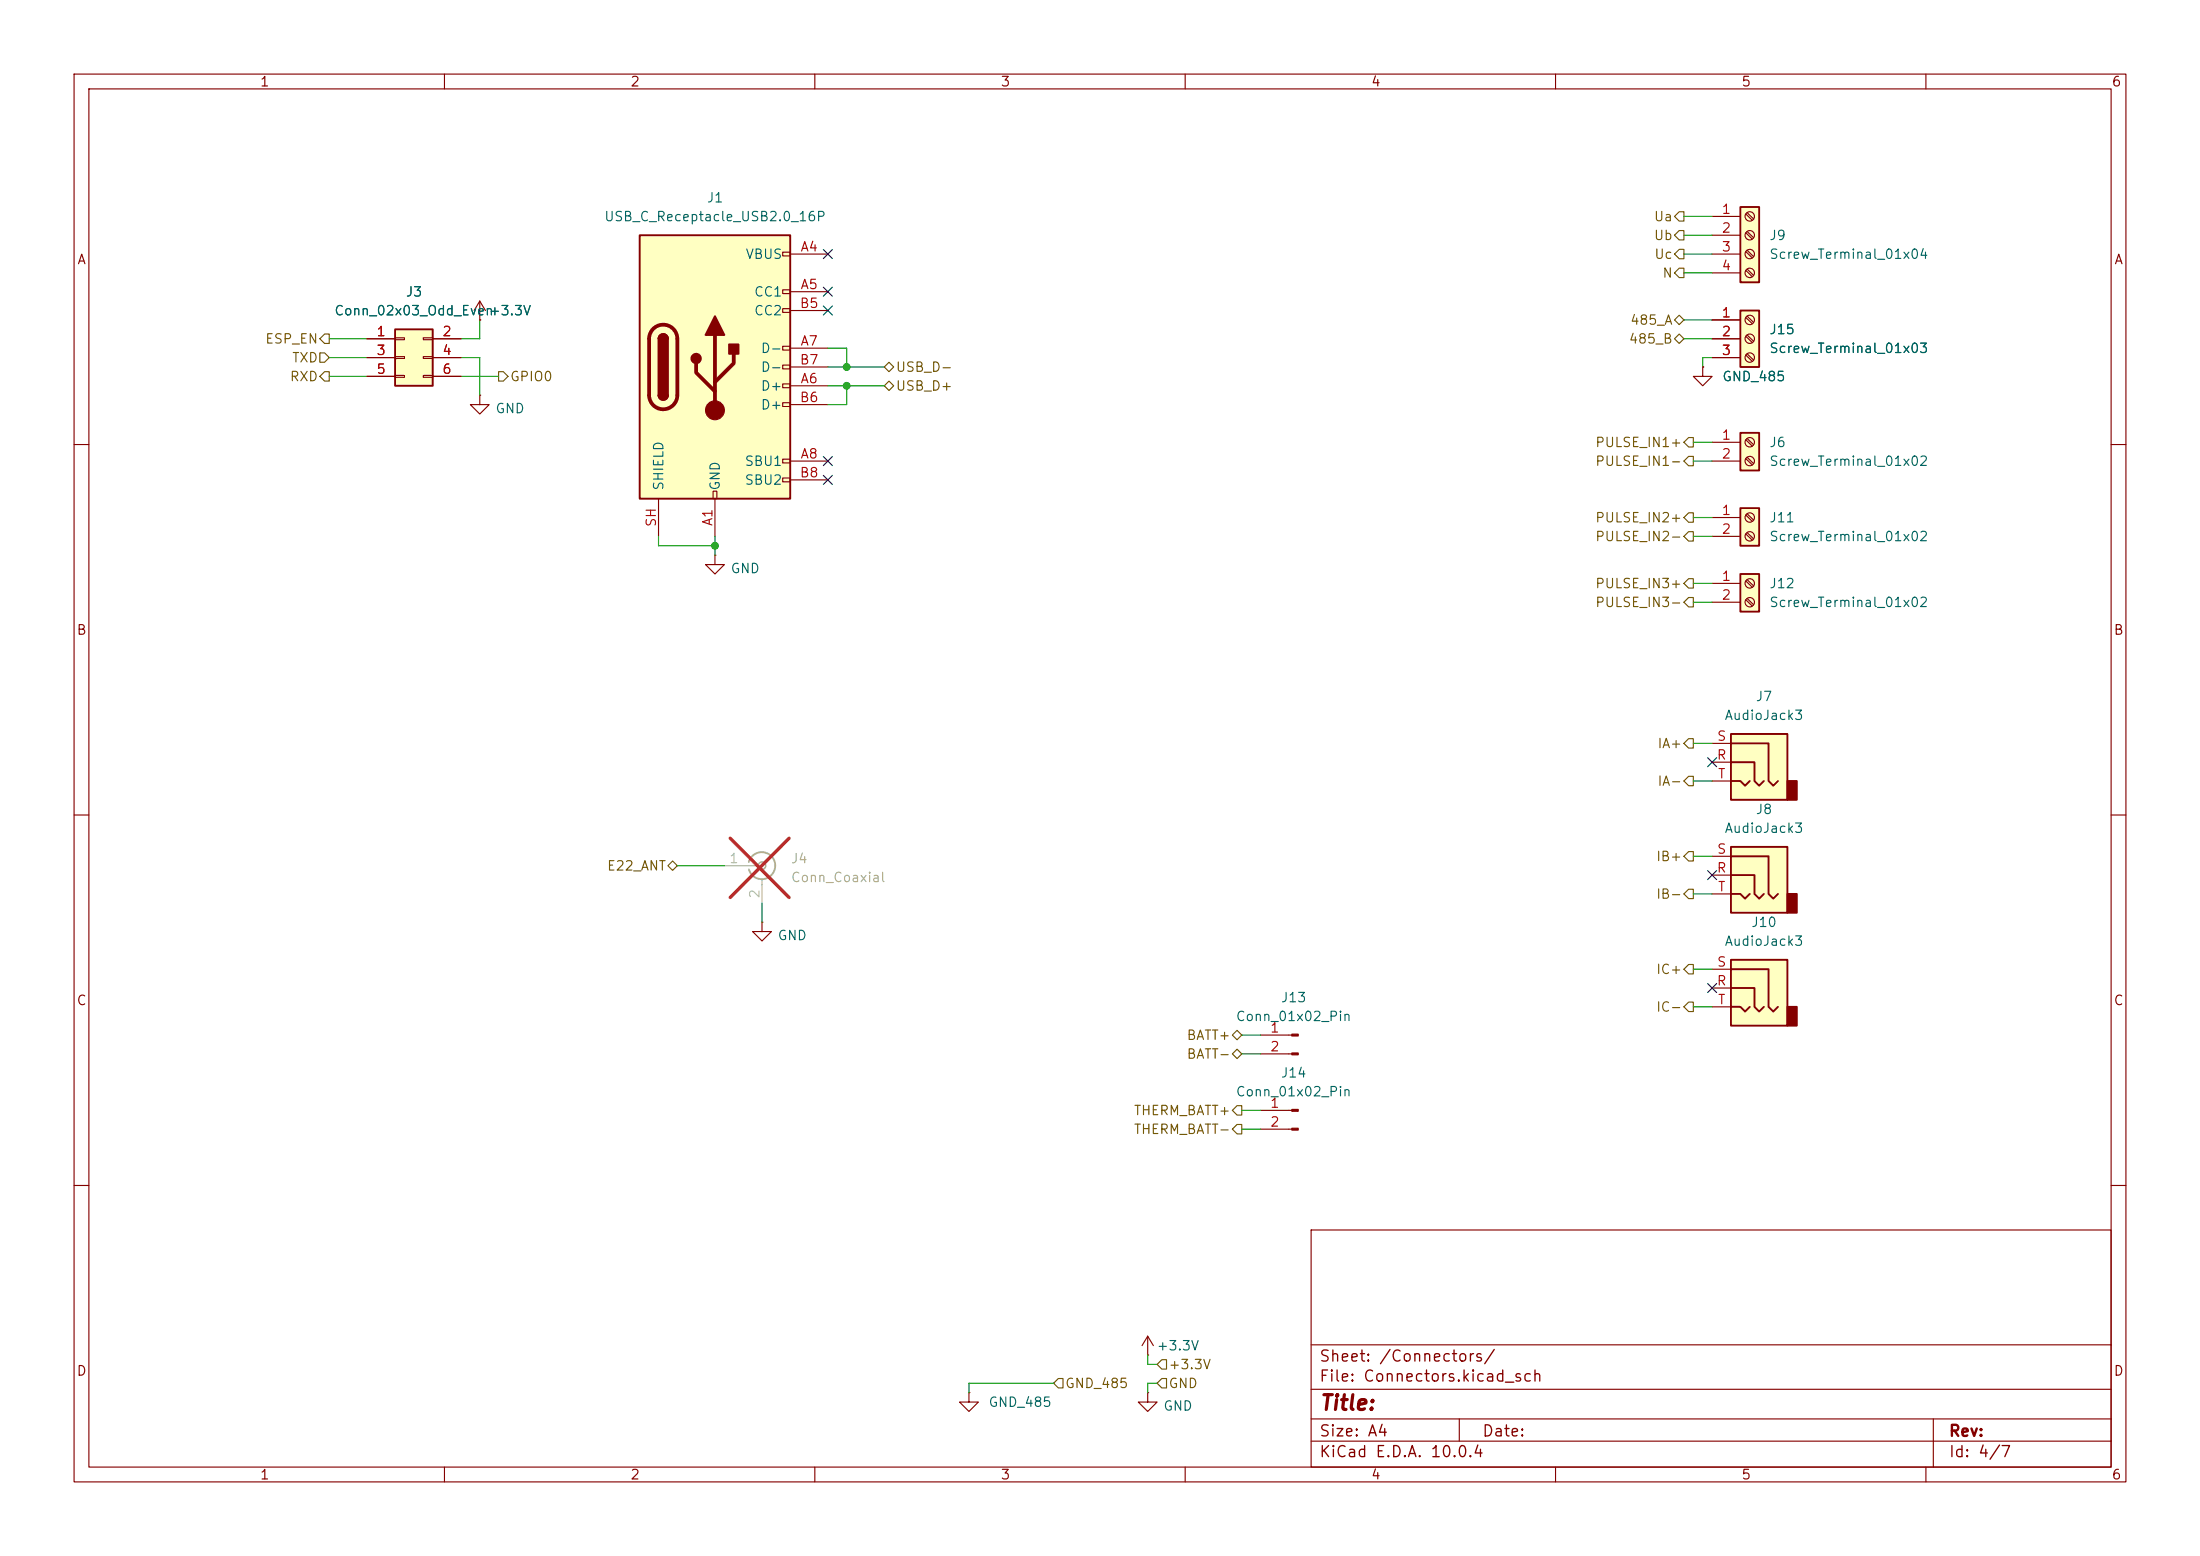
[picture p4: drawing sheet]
<svg xmlns="http://www.w3.org/2000/svg" width="297mm" height="210mm" viewBox="0 0 297 210" stroke-linecap="round" stroke-linejoin="round" font-family="sans-serif">
<g fill="none" stroke="#840000" stroke-width=".15">
<path d="M10 10h277v190h-277zM12 12h273v186h-273zM60 10v2M110 10v2M160 10v2M210 10v2M260 10v2M10 60h2M285 60h2M10 110h2M285 110h2M10 160h2"/>
<path d="M177 166h108v32h-108zM285 160h2M60 198v2M110 198v2M160 198v2M177 194.5h108M177 191.5h108M177 187.5h108M177 181.5h108M197 191.5v3M210 198v2M260 198v2"/>
<path d="M261 191.5v6.5"/>
</g>
<path d="M233.7 99.1h7.6v8.9h-7.6z" fill="#ffffc2"/>
<path d="M241.3 105.4h1.3v2.6h-1.3z" fill="#840000" stroke="#840000" stroke-width=".25"/>
<path d="M233.7 99.1h7.6v8.9h-7.6zM233.7 102.9h3.2v2.5l.6 .6 .6-.6M233.7 105.4h1.2l.7 .6 .6-.6M233.7 100.3h5.1v5.1l.6 .6 .6-.6" fill="none" stroke="#840000" stroke-width=".25"/>
<path d="M231.1 102.9h2.6M231.1 100.3h2.6M231.1 105.4h2.6M154.9 188v1.2h1.3l-1.3 1.3-1.2-1.3h1.2M154.9 188h.1M154.9 182.9h.1M154.9 180.3l-.7 1.3M154.9 180.3l.8 1.3M154.9 180.3v2.6" fill="none" stroke="#840000" stroke-width=".15"/>
<path d="M53.3 44.5h5.1v7.6h-5.1z" fill="#ffffc2"/>
<path d="M53.3 44.5h5.1v7.6h-5.1z" fill="none" stroke="#840000" stroke-width=".25"/>
<path d="M49.5 45.7h3.8M49.5 48.3h3.8M49.5 50.8h3.8M53.3 45.6h1.3v.2h-1.3zM53.3 48.1h1.3v.3h-1.3zM53.3 50.7h1.3v.2h-1.3zM57.1 45.6h1.3v.2h-1.3zM57.1 48.1h1.3v.3h-1.3zM57.1 50.7h1.3v.2h-1.3zM58.4 45.7h3.8M58.4 48.3h3.8M58.4 50.8h3.8" fill="none" stroke="#840000" stroke-width=".15"/>
<path d="M233.7 114.3h7.6v8.9h-7.6z" fill="#ffffc2"/>
<path d="M241.3 120.7h1.3v2.5h-1.3z" fill="#840000" stroke="#840000" stroke-width=".25"/>
<path d="M233.7 114.3h7.6v8.9h-7.6zM233.7 118.1h3.2v2.6l.6 .6 .6-.6M233.7 115.6h5.1v5.1l.6 .6 .6-.6M233.7 120.7h1.2l.7 .6 .6-.6" fill="none" stroke="#840000" stroke-width=".25"/>
<path d="M231.1 118.1h2.6M231.1 115.6h2.6M231.1 120.7h2.6" fill="none" stroke="#840000" stroke-width=".15"/>
<path d="M233.7 129.5h7.6v8.9h-7.6z" fill="#ffffc2"/>
<path d="M241.3 135.9h1.3v2.5h-1.3z" fill="#840000" stroke="#840000" stroke-width=".25"/>
<path d="M233.7 129.5h7.6v8.9h-7.6zM233.7 133.4h3.2v2.5l.6 .6 .6-.6M233.7 135.9h1.2l.7 .6 .6-.6M233.7 130.8h5.1v5.1l.6 .6 .6-.6" fill="none" stroke="#840000" stroke-width=".25"/>
<g fill="none" stroke="#840000" stroke-width=".15">
<path d="M64.8 53.3v1.3h1.2l-1.2 1.3-1.3-1.3h1.3M64.8 53.3h.1M64.8 43.2h.1M64.8 40.6l-.8 1.3M64.8 40.6l.7 1.3M64.8 40.6v2.6M229.9 49.5v1.3h1.2l-1.2 1.3-1.3-1.3h1.3M229.9 49.5h.1M96.5 74.9v1.3h1.3l-1.3 1.3-1.3-1.3h1.3M96.5 74.9h.1M102.9 124.5v1.2h1.2l-1.2 1.3-1.3-1.3h1.3M102.9 124.5h.1"/>
<path d="M170.2 139.7h4.2M231.1 133.4h2.6M231.1 130.8h2.6M231.1 135.9h2.6M170.2 149.9h4.2M170.2 152.4h4.2M170.2 142.2h4.2M130.8 188v1.2h1.3l-1.3 1.3-1.3-1.3h1.3M130.8 188h.1"/>
</g>
<g fill="#840000" stroke="#840000" stroke-width=".15">
<path d="M174.4 149.7h.9v.3h-.9z"/>
<path d="M174.4 152.3h.9v.2h-.9z"/>
<path d="M174.4 139.6h.9v.2h-.9z"/>
<path d="M174.4 142.1h.9v.3h-.9z"/>
</g>
<path d="M97.8 116.8h4.6M102.9 118.6v3.3" fill="none" stroke="#a1a1a1" stroke-width=".15"/>
<path d="M101.1 116.3a1.81 1.81 0 0 1 2.8-1 1.81 1.81 0 0 1 0 3 1.81 1.81 0 0 1-2.8-1" fill="none" stroke="#a1a1a1" stroke-width=".25"/>
<circle cx="102.9" cy="116.8" r=".51" fill="none" stroke="#a1a1a1" stroke-width=".2"/>
<path d="M98.6 113.1l7.9 8M106.5 113.1l-7.9 8" fill="none" stroke="#e12e31" stroke-width=".46"/>
<path d="M234.9 41.9h2.6v7.6h-2.6z" fill="#ffffc2"/>
<path d="M234.9 41.9h2.6v7.6h-2.6z" fill="none" stroke="#840000" stroke-width=".25"/>
<g fill="none" stroke="#840000" stroke-width=".15">
<path d="M231.1 43.2h3.8M231.1 45.7h3.8M231.1 48.3h3.8M235.7 42.8l.9 .9M235.7 45.4l.9 .8M235.7 47.9l.9 .9M235.9 42.7l.8 .8M235.9 45.2l.8 .9M235.9 47.8l.8 .8"/>
<circle cx="236.2" cy="48.3" r=".63"/>
<circle cx="236.2" cy="43.2" r=".63"/>
<circle cx="236.2" cy="45.7" r=".63"/>
</g>
<path d="M234.9 27.9h2.6v10.2h-2.6z" fill="#ffffc2"/>
<path d="M234.9 27.9h2.6v10.2h-2.6z" fill="none" stroke="#840000" stroke-width=".25"/>
<g fill="none" stroke="#840000" stroke-width=".15">
<path d="M231.1 29.2h3.8M231.1 31.8h3.8M231.1 34.3h3.8M231.1 36.8h3.8M235.7 28.9l.9 .8M235.7 31.4l.9 .9M235.7 34l.9 .8M235.7 36.5l.9 .8M235.9 28.7l.8 .8M235.9 31.2l.8 .9M235.9 33.8l.8 .8M235.9 36.3l.8 .9"/>
<circle cx="236.2" cy="34.3" r=".63"/>
<circle cx="236.2" cy="36.8" r=".63"/>
<circle cx="236.2" cy="29.2" r=".63"/>
<circle cx="236.2" cy="31.7" r=".63"/>
</g>
<path d="M234.9 77.5h2.6v5.1h-2.6z" fill="#ffffc2"/>
<path d="M234.9 77.5h2.6v5.1h-2.6z" fill="none" stroke="#840000" stroke-width=".25"/>
<g fill="none" stroke="#840000" stroke-width=".15">
<path d="M231.1 78.7h3.8M235.7 78.4l.9 .8M235.9 78.2l.8 .9M231.1 81.3h3.8M235.7 80.9l.9 .9M235.9 80.8l.8 .8"/>
<circle cx="236.2" cy="78.7" r=".63"/>
<circle cx="236.2" cy="81.3" r=".63"/>
</g>
<path d="M234.9 68.6h2.6v5.1h-2.6z" fill="#ffffc2"/>
<path d="M234.9 68.6h2.6v5.1h-2.6z" fill="none" stroke="#840000" stroke-width=".25"/>
<g fill="none" stroke="#840000" stroke-width=".15">
<path d="M231.1 69.9h3.8M231.1 72.4h3.8M235.7 69.5l.9 .9M235.7 72.1l.9 .8M235.9 69.3l.8 .9M235.9 71.9l.8 .8"/>
<circle cx="236.2" cy="69.8" r=".63"/>
<circle cx="236.2" cy="72.4" r=".63"/>
</g>
<path d="M234.9 58.4h2.6v5.1h-2.6z" fill="#ffffc2"/>
<path d="M234.9 58.4h2.6v5.1h-2.6z" fill="none" stroke="#840000" stroke-width=".25"/>
<g fill="none" stroke="#840000" stroke-width=".15">
<path d="M231.1 59.7h3.8M235.7 59.4l.9 .8M235.9 59.2l.8 .8M231.1 62.2h3.8M235.7 61.9l.9 .8M235.9 61.7l.8 .9"/>
<circle cx="236.2" cy="59.7" r=".63"/>
<circle cx="236.2" cy="62.2" r=".63"/>
</g>
<path d="M86.4 31.8h20.3v35.5h-20.3z" fill="#ffffc2"/>
<g fill="none" stroke="#840000" stroke-width=".15">
<path d="M105.7 34h1v.5h-1zM105.7 39.1h1v.5h-1zM106.7 34.3h5.1M106.7 39.4h5.1M49.5 45.7h3.8M49.5 48.3h3.8M49.5 50.8h3.8M58.4 45.7h3.8M58.4 48.3h3.8M58.4 50.8h3.8M64.8 43.2h.1M105.7 41.7h1v.5h-1z"/>
<path d="M105.7 46.7h1v.5h-1zM105.7 49.3h1v.5h-1zM105.7 51.8h1v.5h-1zM105.7 54.4h1v.5h-1zM106.7 52.1h5.1M106.7 47h5.1M106.7 41.9h5.1M106.7 54.6h5.1M106.7 49.5h5.1M229.9 49.5h.1M231.1 45.7h3.8M231.1 48.3h3.8"/>
<path d="M231.1 43.2h3.8M88.9 67.3v5.1M96.3 66.3h.5v1h-.5zM96.5 67.3v5.1M105.7 62h1v.5h-1zM105.7 64.5h1v.5h-1zM106.7 62.2h5.1M106.7 64.8h5.1"/>
</g>
<path d="M86.4 31.8h20.3v35.5h-20.3zM88.9 45.7a.64 .64 0 0 1 .6-.6 .64 .64 0 0 1 .7 .6M88.9 53.3a.64 .64 0 0 0 .6 .7 .64 .64 0 0 0 .7-.7" fill="none" stroke="#840000" stroke-width=".25"/>
<path d="M88.2 44.4a1.9 1.9 0 0 1 2.1-.4 1.9 1.9 0 0 1 1.1 1.7v7.6a1.91 1.91 0 0 1-1.9 1.9 1.91 1.91 0 0 1-1.9-1.9v-7.6a1.9 1.9 0 0 1 .6-1.3zM94 49v1.3l2.5 2.5M96.5 45.2v10.2M99.1 47.8v1.2l-2.6 2.6" fill="none" stroke="#840000" stroke-width=".51"/>
<g fill="#840000" stroke="#840000" stroke-width=".25">
<path d="M88.9 45.7h1.3v7.6h-1.3z"/>
<path d="M89.1 45.3a.64 .64 0 0 1 .7-.2 .64 .64 0 0 1 .4 .6h-1.3z"/>
<path d="M88.9 53.3h1.3a.64 .64 0 0 1-.7 .7 .64 .64 0 0 1-.6-.7z"/>
<path d="M96.5 42.7l1.3 2.5h-2.6z"/>
<path d="M98.4 46.5h1.3v1.3h-1.3z"/>
<circle cx="94" cy="48.4" r=".63"/>
</g>
<circle cx="96.5" cy="55.4" r="1.27" fill="#840000" stroke="#840000" stroke-width=".15"/>
<g fill="none" stroke="#725600" stroke-width=".15">
<path d="M226.7 36.2h.6v1.3h-.6l-.6-.7zM226.7 28.6h.6v1.2h-.6l-.6-.6zM226.7 33.7h.6v1.2h-.6l-.6-.6zM226.7 31.1h.6v1.3h-.6l-.6-.6zM43.2 47.6h.6l.6 .7-.6 .6h-.6zM43.8 50.2h.6v1.2h-.6l-.6-.6zM43.8 45.1h.6v1.3h-.6l-.6-.7zM67.3 50.2h.6l.7 .6-.7 .6h-.6zM119.4 49.5l.6-.6 .6 .6-.6 .7zM120 51.4l.6 .7-.6 .6-.6-.6zM226.1 45.7l.6-.6 .6 .6-.6 .7zM226.7 42.5l.6 .7-.6 .6-.6-.6z"/>
<path d="M228 59.1h.6v1.2h-.6l-.7-.6zM227.3 62.2l.7-.6h.6v1.3h-.6zM228 69.2h.6v1.3h-.6l-.7-.6zM228 71.8h.6v1.2h-.6l-.7-.6zM228 78.1h.6v1.3h-.6l-.7-.7zM228 80.6h.6v1.3h-.6l-.7-.6zM90.2 116.8l.6-.6 .6 .6-.6 .7zM227.3 100.3l.7-.6h.6v1.3h-.6zM228 114.9h.6v1.3h-.6l-.7-.6zM228 104.8h.6v1.2h-.6l-.7-.6zM166.4 139.7l.6-.6 .6 .6-.6 .6zM227.3 135.9l.7-.6h.6v1.2h-.6z"/>
<path d="M228 120h.6v1.3h-.6l-.7-.6zM228 130.2h.6v1.2h-.6l-.7-.6zM166.4 142.2l.6-.6 .6 .6-.6 .7zM167 151.8h.6v1.2h-.6l-.6-.6zM167 149.2h.6v1.3h-.6l-.6-.6zM142.9 186.1h.6v1.2h-.6l-.7-.6zM156.8 186.1h.7v1.2h-.7l-.6-.6zM156.8 183.5h.7v1.3h-.7l-.6-.6z"/>
</g>
<g fill="none" stroke="#009600" stroke-width=".15">
<path d="M227.3 29.2h3.8M227.3 34.3h3.8M227.3 31.8h3.8M227.3 36.8h3.8M44.4 45.7h5.1M44.4 48.3h5.1M44.4 50.8h5.1M62.2 48.3h2.6v5M62.2 50.8h5.1M64.8 43.2v2.5h-2.6M111.8 47h2.5v2.5M111.8 52.1h7.6"/>
<path d="M111.8 49.5h7.6M114.3 52.1v2.5h-2.5M227.3 45.7h3.8M227.3 43.2h3.8M228.6 59.7h2.5M231.1 48.3h-1.2v1.2M88.9 72.4v1.3h7.6M96.5 72.4v2.5M228.6 62.2h2.5M228.6 69.9h2.5M228.6 78.7h2.5M228.6 72.4h2.5"/>
<path d="M228.6 81.3h2.5M91.4 116.8h6.4M228.6 105.4h2.5M228.6 100.3h2.5M228.6 115.6h2.5M102.9 121.9v2.6M167.6 139.7h2.6M228.6 120.7h2.5M228.6 135.9h2.5M228.6 130.8h2.5M167.6 149.9h2.6M167.6 152.4h2.6"/>
<path d="M167.6 142.2h2.6M142.2 186.7h-11.4v1.3M154.9 182.9v1.3h1.3M156.2 186.7h-1.3v1.3"/>
</g>
<g fill="none" stroke="#000084" stroke-width=".15">
<path d="M111.2 33.7l1.2 1.2M111.2 38.8l1.2 1.2M112.4 33.7l-1.2 1.2M112.4 38.8l-1.2 1.2M111.2 41.3l1.2 1.2M112.4 41.3l-1.2 1.2M111.2 64.2l1.2 1.2M111.2 61.6l1.2 1.2M112.4 64.2l-1.2 1.2M112.4 61.6l-1.2 1.2M230.5 102.3l1.2 1.2M230.5 117.5l1.2 1.2"/>
<path d="M231.7 102.3l-1.2 1.2M231.7 117.5l-1.2 1.2M230.5 132.7l1.2 1.3M231.7 132.7l-1.2 1.3"/>
</g>
<g fill="#009600" stroke="#009600" stroke-width=".14">
<circle cx="114.3" cy="49.5" r=".46"/>
<circle cx="96.5" cy="73.7" r=".46"/>
<circle cx="114.3" cy="52.1" r=".46"/>
</g>
<text font-size="2" fill="#840000" x="178" y="190.8">Title:</text>
<g font-size="1.5" fill="#840000">
<text x="178" y="184.2">Sheet: /Connectors/</text>
<text x="178" y="186.9">File: Connectors.kicad_sch</text>
<text x="178" y="197.1">KiCad E.D.A. 10.0.4</text>
<text x="178" y="194.3">Size: A4</text>
<text x="200" y="194.3">Date:</text>
<text x="263" y="194.3">Rev:</text>
<text x="263" y="197.1">Id: 4/7</text>
</g>
<g font-size="1.3" fill="#840000">
<text x="35" y="12">1</text>
<text x="85" y="12">2</text>
<text x="135" y="12">3</text>
<text x="185" y="12">4</text>
<text x="235" y="12">5</text>
<text x="285" y="12">6</text>
<text x="10.3" y="36">A</text>
<text x="285.3" y="36">A</text>
<text x="10.3" y="86">B</text>
<text x="285.3" y="86">B</text>
<text x="10.3" y="136">C</text>
<text x="285.3" y="136">C</text>
<text x="10.3" y="186">D</text>
<text x="285.3" y="186">D</text>
<text x="35" y="200">1</text>
<text x="85" y="200">2</text>
<text x="135" y="200">3</text>
<text x="185" y="200">4</text>
<text x="235" y="200">5</text>
<text x="285" y="200">6</text>
</g>
<g font-size="1.3" fill="#006464">
<text x="95.3" y="27.6">J1</text>
<text x="81.5" y="30.2">USB_C_Receptacle_USB2.0_16P</text>
<text x="100.6" y="35.3">VBUS</text>
<text x="238.8" y="32.7">J9</text>
<text x="238.8" y="35.3">Screw_Terminal_01x04</text>
<text x="54.7" y="40.3">J3</text>
<text x="101.7" y="40.3">CC1</text>
<text x="45" y="42.9">Conn_02x03_Odd_Even</text>
<text x="65.9" y="42.9">+3.3V</text>
<text x="101.7" y="42.9">CC2</text>
<text x="102.6" y="48">D-</text>
<text x="238.8" y="45.4">J15</text>
<text x="238.8" y="48">Screw_Terminal_01x03</text>
<text x="102.6" y="53">D+</text>
<text x="102.6" y="50.5">D-</text>
<text x="232.4" y="51.8">GND_485</text>
<text x="66.8" y="56.1">GND</text>
<text x="102.6" y="55.6">D+</text>
<text x="100.4" y="63.2">SBU1</text>
<text x="100.4" y="65.7">SBU2</text>
<text x="238.8" y="60.7">J6</text>
<text x="238.8" y="63.2">Screw_Terminal_01x02</text>
<text x="89.9" y="66.3" transform="rotate(-90 89.9 66.3)">SHIELD</text>
<text x="97.5" y="66.3" transform="rotate(-90 97.5 66.3)">GND</text>
<text x="238.8" y="70.8">J11</text>
<text x="98.5" y="77.7">GND</text>
<text x="238.8" y="73.4">Screw_Terminal_01x02</text>
<text x="238.8" y="79.7">J12</text>
<text x="238.8" y="82.3">Screw_Terminal_01x02</text>
<text x="236.9" y="95">J7</text>
<text x="232.7" y="97.5">AudioJack3</text>
<text x="232.7" y="112.7">AudioJack3</text>
<text x="236.9" y="110.2">J8</text>
<text x="236.3" y="125.4">J10</text>
<text x="104.9" y="127.2">GND</text>
<text x="232.7" y="128">AudioJack3</text>
<text x="172.8" y="135.6">J13</text>
<text x="166.8" y="138.1">Conn_01x02_Pin</text>
<text x="166.8" y="148.3">Conn_01x02_Pin</text>
<text x="172.8" y="145.8">J14</text>
<text x="156.1" y="182.6">+3.3V</text>
<text x="133.4" y="190.2">GND_485</text>
<text x="157" y="190.7">GND</text>
</g>
<g font-size="1.3" fill="#a90000">
<text x="232.3" y="29.2">1</text>
<text x="108" y="34.3">A4</text>
<text x="232.3" y="31.7">2</text>
<text x="232.3" y="34.3">3</text>
<text x="107.9" y="41.9">B5</text>
<text x="108" y="39.3">A5</text>
<text x="232.3" y="36.8">4</text>
<text x="50.7" y="45.7">1</text>
<text x="59.6" y="45.7">2</text>
<text x="108" y="47">A7</text>
<text x="232.3" y="43.2">1</text>
<text x="232.3" y="45.7">2</text>
<text x="50.7" y="48.2">3</text>
<text x="50.7" y="50.8">5</text>
<text x="59.6" y="48.2">4</text>
<text x="59.6" y="50.8">6</text>
<text x="107.9" y="49.5">B7</text>
<text x="108" y="52">A6</text>
<text x="232.3" y="48.2">3</text>
<text x="107.9" y="54.6">B6</text>
<text x="232.3" y="59.7">1</text>
<text x="107.9" y="64.7">B8</text>
<text x="108" y="62.2">A8</text>
<text x="232.3" y="62.2">2</text>
<text x="88.9" y="71.2" transform="rotate(-90 88.9 71.2)">SH</text>
<text x="96.5" y="71.1" transform="rotate(-90 96.5 71.1)">A1</text>
<text x="232.3" y="69.8">1</text>
<text x="232.3" y="72.4">2</text>
<text x="232.3" y="78.7">1</text>
<text x="232.3" y="81.3">2</text>
<text x="231.7" y="100.3">S</text>
<text x="231.7" y="102.8">R</text>
<text x="231.8" y="105.4">T</text>
<text x="231.7" y="118.1">R</text>
<text x="231.7" y="115.5">S</text>
<text x="231.8" y="120.6">T</text>
<text x="231.7" y="130.8">S</text>
<text x="231.7" y="133.3">R</text>
<text x="231.8" y="135.9">T</text>
<text x="171.4" y="139.7">1</text>
<text x="171.4" y="142.2">2</text>
<text x="171.4" y="149.8">1</text>
<text x="171.4" y="152.4">2</text>
</g>
<g font-size="1.3" fill="#725600">
<text x="223.2" y="30.2">Ua</text>
<text x="223.2" y="32.7">Ub</text>
<text x="223.2" y="35.3">Uc</text>
<text x="224.3" y="37.8">N</text>
<text x="35.7" y="46.7">ESP_EN</text>
<text x="219.8" y="46.7">485_B</text>
<text x="220" y="44.2">485_A</text>
<text x="39" y="51.8">RXD</text>
<text x="39.3" y="49.2">TXD</text>
<text x="68.8" y="51.8">GPIO0</text>
<text x="120.8" y="50.5">USB_D-</text>
<text x="120.8" y="53">USB_D+</text>
<text x="215.3" y="63.2">PULSE_IN1-</text>
<text x="215.3" y="60.7">PULSE_IN1+</text>
<text x="215.3" y="70.8">PULSE_IN2+</text>
<text x="215.3" y="73.4">PULSE_IN2-</text>
<text x="215.3" y="82.3">PULSE_IN3-</text>
<text x="215.3" y="79.7">PULSE_IN3+</text>
<text x="223.7" y="101.3">IA+</text>
<text x="223.7" y="106.4">IA-</text>
<text x="81.9" y="117.8">E22_ANT</text>
<text x="223.5" y="116.5">IB+</text>
<text x="223.5" y="121.6">IB-</text>
<text x="223.5" y="131.8">IC+</text>
<text x="223.5" y="136.9">IC-</text>
<text x="160.1" y="143.2">BATT-</text>
<text x="160.1" y="140.7">BATT+</text>
<text x="153" y="153.4">THERM_BATT-</text>
<text x="153" y="150.8">THERM_BATT+</text>
<text x="157.7" y="185.1">+3.3V</text>
<text x="143.7" y="187.7">GND_485</text>
<text x="157.7" y="187.7">GND</text>
</g>
<g font-size="1.3" fill="#aaa">
<text x="98.4" y="116.8">1</text>
<text x="102.8" y="121.4" transform="rotate(-90 102.8 121.4)">2</text>
</g>
<g font-size="1.3" fill="#989898">
<text x="106.7" y="116.8">J4</text>
<text x="106.7" y="119.4">Conn_Coaxial</text>
</g>
</svg>
